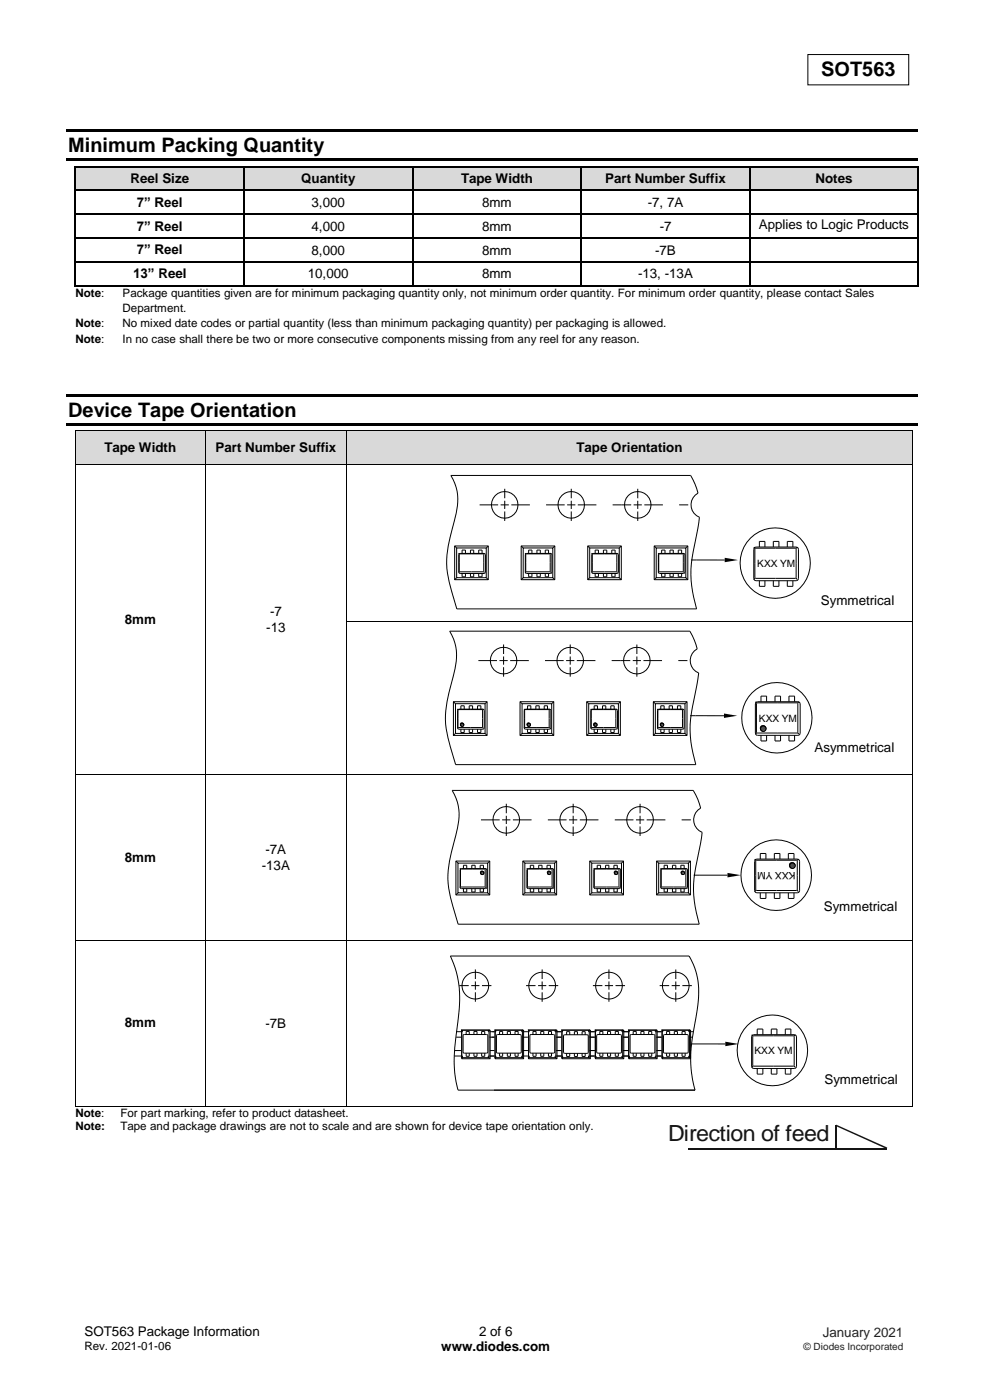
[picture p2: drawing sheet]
<svg xmlns="http://www.w3.org/2000/svg" width="210mm" height="297mm" viewBox="0 0 210 297" stroke-linecap="round" stroke-linejoin="round" font-family="sans-serif">
<path d="M171.4 11.6h21.4v6.4h-21.4z" fill="none" stroke="#000" stroke-width=".21"/>
<g fill="#000">
<path d="M14 27.5h180.6v.5h-180.6z" fill-rule="evenodd"/>
<path d="M14 33.7h180.6v.5h-180.6z" fill-rule="evenodd"/>
</g>
<g fill="#d9d9d9">
<path d="M16.1 35.5h35.6v.7h-35.6z" fill-rule="evenodd"/>
<path d="M16.1 36.2h.7v3.3h-.7z" fill-rule="evenodd"/>
<path d="M51 36.2h.7v3.3h-.7z" fill-rule="evenodd"/>
<path d="M16.1 39.5h35.6v.8h-35.6z" fill-rule="evenodd"/>
<path d="M16.8 36.2h34.2v3.3h-34.2z" fill-rule="evenodd"/>
<path d="M51.9 35.5h35.5v.7h-35.5z" fill-rule="evenodd"/>
<path d="M51.9 36.2h.6v3.3h-.6z" fill-rule="evenodd"/>
<path d="M86.8 36.2h.6v3.3h-.6z" fill-rule="evenodd"/>
<path d="M51.9 39.5h35.5v.8h-35.5z" fill-rule="evenodd"/>
<path d="M52.5 36.2h34.3v3.3h-34.3z" fill-rule="evenodd"/>
<path d="M87.6 35.5h35.6v.7h-35.6z" fill-rule="evenodd"/>
<path d="M87.6 36.2h.7v3.3h-.7z" fill-rule="evenodd"/>
<path d="M122.5 36.2h.7v3.3h-.7z" fill-rule="evenodd"/>
<path d="M87.6 39.5h35.6v.8h-35.6z" fill-rule="evenodd"/>
<path d="M88.3 36.2h34.2v3.3h-34.2z" fill-rule="evenodd"/>
<path d="M123.4 35.5h35.5v.7h-35.5z" fill-rule="evenodd"/>
<path d="M123.4 36.2h.7v3.3h-.7z" fill-rule="evenodd"/>
<path d="M158.3 36.2h.6v3.3h-.6z" fill-rule="evenodd"/>
<path d="M123.4 39.5h35.5v.8h-35.5z" fill-rule="evenodd"/>
<path d="M124.1 36.2h34.2v3.3h-34.2z" fill-rule="evenodd"/>
<path d="M159.2 35.5h35.5v.7h-35.5z" fill-rule="evenodd"/>
<path d="M159.2 36.2h.6v3.3h-.6z" fill-rule="evenodd"/>
<path d="M194.1 36.2h.6v3.3h-.6z" fill-rule="evenodd"/>
<path d="M159.2 39.5h35.5v.8h-35.5z" fill-rule="evenodd"/>
<path d="M159.8 36.2h34.3v3.3h-34.3z" fill-rule="evenodd"/>
</g>
<g fill="#000">
<path d="M15.9 35.2h.2v.3h-.2z" fill-rule="evenodd"/>
<path d="M15.9 35.2h.2v.3h-.2z" fill-rule="evenodd"/>
<path d="M51.7 35.2h.2v.3h-.2z" fill-rule="evenodd"/>
<path d="M87.4 35.2h.2v.3h-.2z" fill-rule="evenodd"/>
<path d="M123.2 35.2h.2v.3h-.2z" fill-rule="evenodd"/>
<path d="M158.9 35.2h.3v.3h-.3z" fill-rule="evenodd"/>
<path d="M194.7 35.2h.2v.3h-.2z" fill-rule="evenodd"/>
<path d="M194.7 35.2h.2v.3h-.2z" fill-rule="evenodd"/>
<path d="M15.9 40.3h.2v.2h-.2z" fill-rule="evenodd"/>
<path d="M15.9 45.3h.2v.3h-.2z" fill-rule="evenodd"/>
<path d="M15.9 50.4h.2v.2h-.2z" fill-rule="evenodd"/>
<path d="M15.9 55.4h.2v.3h-.2z" fill-rule="evenodd"/>
<path d="M51.7 40.3h.2v.2h-.2z" fill-rule="evenodd"/>
<path d="M51.7 45.3h.2v.3h-.2z" fill-rule="evenodd"/>
<path d="M51.7 50.4h.2v.2h-.2z" fill-rule="evenodd"/>
<path d="M51.7 55.4h.2v.3h-.2z" fill-rule="evenodd"/>
<path d="M87.4 40.3h.2v.2h-.2z" fill-rule="evenodd"/>
<path d="M87.4 45.3h.2v.3h-.2z" fill-rule="evenodd"/>
<path d="M87.4 50.4h.2v.2h-.2z" fill-rule="evenodd"/>
<path d="M87.4 55.4h.2v.3h-.2z" fill-rule="evenodd"/>
<path d="M123.2 40.3h.2v.2h-.2z" fill-rule="evenodd"/>
<path d="M123.2 45.3h.2v.3h-.2z" fill-rule="evenodd"/>
<path d="M123.2 50.4h.2v.2h-.2z" fill-rule="evenodd"/>
<path d="M123.2 55.4h.2v.3h-.2z" fill-rule="evenodd"/>
<path d="M158.9 40.3h.3v.2h-.3z" fill-rule="evenodd"/>
<path d="M158.9 45.3h.3v.3h-.3z" fill-rule="evenodd"/>
<path d="M158.9 50.4h.3v.2h-.3z" fill-rule="evenodd"/>
<path d="M158.9 55.4h.3v.3h-.3z" fill-rule="evenodd"/>
<path d="M194.7 40.3h.2v.2h-.2z" fill-rule="evenodd"/>
<path d="M194.7 45.3h.2v.3h-.2z" fill-rule="evenodd"/>
<path d="M194.7 50.4h.2v.2h-.2z" fill-rule="evenodd"/>
<path d="M194.7 55.4h.2v.3h-.2z" fill-rule="evenodd"/>
<path d="M15.9 60.5h.2v.2h-.2z" fill-rule="evenodd"/>
<path d="M15.9 60.5h.2v.2h-.2z" fill-rule="evenodd"/>
<path d="M51.7 60.5h.2v.2h-.2z" fill-rule="evenodd"/>
<path d="M87.4 60.5h.2v.2h-.2z" fill-rule="evenodd"/>
<path d="M123.2 60.5h.2v.2h-.2z" fill-rule="evenodd"/>
<path d="M158.9 60.5h.3v.2h-.3z" fill-rule="evenodd"/>
<path d="M194.7 60.5h.2v.2h-.2z" fill-rule="evenodd"/>
<path d="M194.7 60.5h.2v.2h-.2z" fill-rule="evenodd"/>
<path d="M14 83.6h180.6v.5h-180.6z" fill-rule="evenodd"/>
<path d="M14 89.7h180.6v.5h-180.6z" fill-rule="evenodd"/>
</g>
<g fill="none" stroke="#000" stroke-width=".25">
<path d="M16 35.5v4.8M16.1 35.4h35.6M51.8 35.5v4.8M51.9 35.4h35.5M87.5 35.5v4.8M87.6 35.4h35.6M123.3 35.5v4.8M123.4 35.4h35.5M159 35.5v4.8M159.2 35.4h35.5M194.8 35.5v4.8M16 40.5v4.8"/>
<path d="M16 45.6v4.8M16 50.6v4.8M16 55.7v4.8M16.1 40.4h35.6M16.1 45.4h35.6M16.1 50.5h35.6M16.1 55.5h35.6M51.8 40.5v4.8M51.8 45.6v4.8M51.8 50.6v4.8M51.8 55.7v4.8M51.9 40.4h35.5"/>
<path d="M51.9 45.4h35.5M51.9 50.5h35.5M51.9 55.5h35.5M87.5 40.5v4.8M87.5 45.6v4.8M87.5 50.6v4.8M87.5 55.7v4.8M87.6 40.4h35.6M87.6 45.4h35.6M87.6 50.5h35.6M87.6 55.5h35.6M123.3 40.5v4.8"/>
<path d="M123.3 45.6v4.8M123.3 50.6v4.8M123.3 55.7v4.8M123.4 40.4h35.5M123.4 45.4h35.5M123.4 50.5h35.5M123.4 55.5h35.5M159 40.5v4.8M159 45.6v4.8M159 50.6v4.8M159 55.7v4.8M159.2 40.4h35.5"/>
<path d="M159.2 45.4h35.5M159.2 50.5h35.5M159.2 55.5h35.5M194.8 40.5v4.8M194.8 45.6v4.8M194.8 50.6v4.8M194.8 55.7v4.8M16.1 60.6h35.6M51.9 60.6h35.5M87.6 60.6h35.6M123.4 60.6h35.5M159.2 60.6h35.5"/>
</g>
<g fill="#d9d9d9">
<path d="M16.1 91.5h27.3v1.9h-27.3z" fill-rule="evenodd"/>
<path d="M16.1 93.4h.7v3.2h-.7z" fill-rule="evenodd"/>
<path d="M42.8 93.4h.6v3.2h-.6z" fill-rule="evenodd"/>
<path d="M16.1 96.6h27.3v1.9h-27.3z" fill-rule="evenodd"/>
<path d="M16.8 93.4h26v3.2h-26z" fill-rule="evenodd"/>
<path d="M43.6 91.5h29.9v1.9h-29.9z" fill-rule="evenodd"/>
<path d="M43.6 93.4h.7v3.2h-.7z" fill-rule="evenodd"/>
<path d="M72.8 93.4h.7v3.2h-.7z" fill-rule="evenodd"/>
<path d="M43.6 96.6h29.9v1.9h-29.9z" fill-rule="evenodd"/>
<path d="M44.3 93.4h28.5v3.2h-28.5z" fill-rule="evenodd"/>
<path d="M73.6 91.5h119.9v1.9h-119.9z" fill-rule="evenodd"/>
<path d="M73.6 93.4h.7v3.2h-.7z" fill-rule="evenodd"/>
<path d="M192.8 93.4h.7v3.2h-.7z" fill-rule="evenodd"/>
<path d="M73.6 96.6h119.9v1.9h-119.9z" fill-rule="evenodd"/>
<path d="M74.3 93.4h118.5v3.2h-118.5z" fill-rule="evenodd"/>
</g>
<g fill="#000">
<path d="M15.9 91.3h.2v.2h-.2z" fill-rule="evenodd"/>
<path d="M15.9 91.3h.2v.2h-.2z" fill-rule="evenodd"/>
<path d="M43.4 91.3h.2v.2h-.2z" fill-rule="evenodd"/>
<path d="M73.5 91.3h.1v.2h-.1z" fill-rule="evenodd"/>
<path d="M193.5 91.3h.2v.2h-.2z" fill-rule="evenodd"/>
<path d="M193.5 91.3h.2v.2h-.2z" fill-rule="evenodd"/>
</g>
<path d="M16 91.5v7M16.1 91.4h27.3M43.5 91.5v7M43.6 91.4h29.9M73.6 91.5v7M73.6 91.4h119.9M193.6 91.5v7" fill="none" stroke="#000" stroke-width=".21"/>
<g fill="#fff">
<path d="M16.1 98.7h27.3v31.2h-27.3z" fill-rule="evenodd"/>
<path d="M16.1 129.9h.7v3.2h-.7z" fill-rule="evenodd"/>
<path d="M42.8 129.9h.6v3.2h-.6z" fill-rule="evenodd"/>
<path d="M16.1 133.1h27.3v31.1h-27.3z" fill-rule="evenodd"/>
<path d="M16.8 129.9h26v3.2h-26z" fill-rule="evenodd"/>
</g>
<g fill="#000">
<path d="M15.9 98.5h.2v.2h-.2z" fill-rule="evenodd"/>
<path d="M43.4 98.5h.2v.2h-.2z" fill-rule="evenodd"/>
<path d="M73.5 98.5h.1v.2h-.1z" fill-rule="evenodd"/>
<path d="M193.5 98.5h.2v.2h-.2z" fill-rule="evenodd"/>
<path d="M15.9 131.8h.2v.1h-.2z" fill-rule="evenodd"/>
<path d="M43.4 131.8h.2v.1h-.2z" fill-rule="evenodd"/>
<path d="M73.5 131.8h.1v.1h-.1z" fill-rule="evenodd"/>
<path d="M193.5 131.8h.2v.1h-.2z" fill-rule="evenodd"/>
</g>
<path d="M16 98.7v33.1M16.1 98.6h27.3M43.5 98.7v33.1M43.6 98.6h29.9M73.6 98.7v33.1M73.6 98.6h119.9M193.6 98.7v33.1M16 131.9v32.3M43.5 131.9v32.3M73.6 131.9v32.3M73.6 131.8h119.9M193.6 131.9v32.3" fill="none" stroke="#000" stroke-width=".21"/>
<g fill="#fff">
<path d="M16.1 164.4h27.3v15.9h-27.3z" fill-rule="evenodd"/>
<path d="M16.1 180.3h.7v3.2h-.7z" fill-rule="evenodd"/>
<path d="M42.8 180.3h.6v3.2h-.6z" fill-rule="evenodd"/>
<path d="M16.1 183.5h27.3v15.9h-27.3z" fill-rule="evenodd"/>
<path d="M16.8 180.3h26v3.2h-26z" fill-rule="evenodd"/>
</g>
<g fill="#000">
<path d="M15.9 164.2h.2v.2h-.2z" fill-rule="evenodd"/>
<path d="M43.4 164.2h.2v.2h-.2z" fill-rule="evenodd"/>
<path d="M73.5 164.2h.1v.2h-.1z" fill-rule="evenodd"/>
<path d="M193.5 164.2h.2v.2h-.2z" fill-rule="evenodd"/>
</g>
<path d="M16 164.4v35M16.1 164.3h27.3M43.5 164.4v35M43.6 164.3h29.9M73.6 164.4v35M73.6 164.3h119.9M193.6 164.4v35" fill="none" stroke="#000" stroke-width=".21"/>
<g fill="#fff">
<path d="M16.1 199.5h27.3v15.9h-27.3z" fill-rule="evenodd"/>
<path d="M16.1 215.4h.7v3.3h-.7z" fill-rule="evenodd"/>
<path d="M42.8 215.4h.6v3.3h-.6z" fill-rule="evenodd"/>
<path d="M16.1 218.7h27.3v15.9h-27.3z" fill-rule="evenodd"/>
<path d="M16.8 215.4h26v3.3h-26z" fill-rule="evenodd"/>
</g>
<g fill="#000">
<path d="M153.7 118.3l2.9 .5-2.9 .5zM97.6 153.6l.7 .1zM97.6 153.6h.7zM97.6 153.7l.6 .1zM97.6 153.7h.7zM97.6 153.5l.7 .1zM97.6 153.8h.6zM97.6 153.4l.6 .1zM97.6 153.8l.6 .1zM97.6 153.4h.6zM97.6 153.9h.5zM97.6 153.9h.6z"/>
<path d="M97.7 153.3l.5 .1zM97.7 153.9h.4zM97.7 153.3h.4zM97.8 153.3h.3zM97.8 153.9l.2 .1zM97.8 153.9h.3zM97.8 154h.1zM97.8 154h.2zM97.8 153.3h.2zM97.9 153.3h.1zM111.7 153.6h.7zM111.7 153.6l.7 .1z"/>
<path d="M111.7 153.7l.7 .1zM111.7 153.7h.7zM111.7 153.5l.7 .1zM111.7 153.8h.7zM111.7 153.4l.7 .1zM111.7 153.8l.6 .1zM111.8 153.4h.6zM111.8 153.9h.5zM111.8 153.4h.5zM111.8 153.3l.5 .1zM111.8 153.9h.4zM111.8 153.3h.5z"/>
<path d="M111.9 153.3h.4zM111.9 153.9l.2 .1zM111.9 153.9h.3zM111.9 153.3h.3zM112 153.3h.2zM112 154h.1zM112 153.3h.1zM125.8 153.6h.7zM125.8 153.6l.7 .1zM125.8 153.7l.7 .1zM125.8 153.7h.7zM125.9 153.5l.6 .1z"/>
<path d="M125.9 153.8h.6zM125.9 153.4l.6 .1zM125.9 153.8l.5 .1zM125.9 153.4h.6zM125.9 153.9h.5zM125.9 153.4h.5zM126 153.3l.4 .1zM126 153.9h.3zM126 153.9h.4zM126 153.3h.4zM126 153.9l.3 .1zM126 153.3h.3z"/>
<path d="M126.1 153.3h.2zM126.1 154h.1zM126.1 154h.2zM140 153.6l.7 .1zM140 153.6h.7zM140 153.7l.7 .1zM140 153.7h.7zM140 153.5l.7 .1zM140 153.8h.6zM140 153.8h.7zM140 153.4l.7 .1zM140 153.8l.6 .1z"/>
<path d="M140.1 153.4h.5zM140.1 153.9h.4zM140.1 153.9h.5zM140.1 153.3l.5 .1zM140.1 153.3h.4zM140.2 153.3h.3zM140.2 153.9l.2 .1zM140.2 153.9h.3zM140.2 154h.1zM140.2 154h.2zM140.2 153.3h.2zM140.3 153.3h.1z"/>
<path d="M153.6 151.4l2.8 .4-2.8 .5zM161.2 154.4l1.2 .1zM161.2 154.4h1.2zM161.2 154.3l1.2 .1zM161.2 154.5l1.1 .1zM161.2 154.5h1.2zM161.2 154.2l1.2 .1h-1.2zM161.2 154.2l1.2 .1zM161.2 154.6l1.1 .2zM161.2 154.6h1.1zM161.3 154.1l1 .1h-1.1zM161.3 154.1l1 .1z"/>
<path d="M161.3 154.8h.9zM161.3 154.8h1zM161.3 154l1 .1h-1zM161.3 154l1 .1zM161.3 154.8l.8 .1zM161.3 154h.9zM161.4 154h.8zM161.4 154.9l.6 .1zM161.4 154.9h.7zM161.4 154h.7zM161.5 153.9l.6 .1zM161.5 155h.4z"/>
<path d="M161.5 155h.5zM161.5 153.9h.5zM161.6 153.9h.4zM161.6 155h.2zM161.6 155h.3zM161.6 153.9h.3zM161.7 153.8l.2 .1zM101.8 185.1h.7zM101.8 185l.7 .1zM101.8 185.1l.7 .1zM101.8 184.9l.7 .1zM101.8 185.2h.7z"/>
<path d="M101.9 184.9h.6zM101.9 185.2l.5 .1zM101.9 185.2h.6zM101.9 184.8l.6 .1zM101.9 185.3l.5 .1zM101.9 185.3h.5zM101.9 184.8h.5zM101.9 185.4h.4zM101.9 185.4h.5zM102 184.7l.4 .1zM102 185.4h.3zM102 184.7h.3z"/>
<path d="M102.1 184.7h.2zM102.1 185.4h.1zM102.1 185.4h.2zM116 185l.7 .1zM116 185.1h.7zM116 185.1l.7 .1zM116 184.9l.7 .1zM116 185.2h.7zM116.1 184.9h.6zM116.1 185.2l.5 .1zM116.1 185.2h.6zM116.1 184.8l.6 .1z"/>
<path d="M116.1 185.3l.5 .1zM116.1 185.3h.5zM116.1 184.8h.5zM116.2 184.8h.4zM116.2 185.4h.3zM116.2 185.4h.4zM116.2 184.7l.4 .1zM116.2 184.7h.3zM116.3 184.7h.2zM116.3 185.4h.1zM116.3 185.4h.2zM130.2 185.1h.7z"/>
<path d="M130.2 185l.7 .1zM130.2 185.1l.7 .1zM130.2 184.9l.7 .1zM130.2 185.2h.6zM130.2 185.2h.7zM130.3 184.9h.6zM130.3 185.2l.5 .1zM130.3 185.2h.5zM130.3 184.8l.5 .1zM130.3 185.3l.5 .1zM130.3 185.3h.5zM130.3 184.8h.5z"/>
<path d="M130.3 185.4h.4zM130.3 185.4h.5zM130.4 184.7l.4 .1zM130.4 185.4h.3zM130.4 184.7h.3zM130.5 184.7h.2zM130.5 185.4h.1zM130.5 185.4h.2zM144.4 185.1h.7zM144.4 185l.7 .1zM144.4 185.1l.7 .1zM144.4 184.9l.7 .1z"/>
<path d="M144.4 185.2h.6zM144.4 185.2h.7zM144.4 184.9h.7zM144.4 185.2l.6 .1zM144.5 184.8l.5 .1zM144.5 185.3l.5 .1zM144.5 185.3h.5zM144.5 184.8h.5zM144.5 185.4h.4zM144.5 185.4h.5zM144.6 184.7l.4 .1zM144.6 185.4h.2z"/>
<path d="M144.6 185.4h.3zM144.6 184.7h.3zM144.6 184.7h.2zM144.7 184.7h.1zM154.3 185.2l2.9 .5-2.9 .4zM167.4 183.5l1.1 .1h-1.1zM167.4 183.5h1.2l-.1 .1zM167.4 183.4l1.2 .1zM167.4 183.6l1.1 .1zM167.4 183.6h1.1zM167.4 183.3l1.1 .1h-1.1zM167.4 183.3l1.1 .1z"/>
<path d="M167.4 183.7l1.1 .1zM167.4 183.7h1.1zM167.5 183.2l1 .1zM167.5 183.8l.9 .1zM167.5 183.8h1zM167.5 183.1l1 .1h-1zM167.5 183.1l1 .1zM167.5 183.9l.8 .1zM167.5 183.9h.9zM167.5 183.1h.9zM167.6 183l.8 .1zM167.6 184h.6z"/>
<path d="M167.6 184h.7zM167.6 183h.7zM167.7 183h.6zM167.7 184l.4 .1zM167.7 184h.5zM167.7 183h.5zM167.8 182.9l.4 .1zM167.8 184.1h.2zM167.8 184.1h.3zM167.8 182.9h.3zM167.9 182.9h.2zM153.9 221l2.8 .5-2.8 .4z"/>
<path d="M15.9 199.4h.2v.1h-.2z" fill-rule="evenodd"/>
<path d="M43.4 199.4h.2v.1h-.2z" fill-rule="evenodd"/>
<path d="M73.5 199.4h.1v.1h-.1z" fill-rule="evenodd"/>
<path d="M193.5 199.4h.2v.1h-.2z" fill-rule="evenodd"/>
<path d="M15.9 234.6h.2v.1h-.2z" fill-rule="evenodd"/>
<path d="M15.9 234.6h.2v.1h-.2z" fill-rule="evenodd"/>
<path d="M43.4 234.6h.2v.1h-.2z" fill-rule="evenodd"/>
<path d="M73.5 234.6h.1v.1h-.1z" fill-rule="evenodd"/>
<path d="M193.5 234.6h.2v.1h-.2z" fill-rule="evenodd"/>
<path d="M193.5 234.6h.2v.1h-.2z" fill-rule="evenodd"/>
</g>
<g fill="none" stroke="#000" stroke-width=".21">
<path d="M95.6 100.9h50.9l1 1.9 .6 1.8a2.83 2.83 0 0 0-1.5 2.7 2.83 2.83 0 0 0 1.8 2.4l-.8 4.9a24.9 24.9 0 0 0 .2 14.6h-50.9a35.8 35.8 0 0 1-2.1-9.6 30.7 30.7 0 0 1 1.6-9.1 11.4 11.4 0 0 0-.3-8.8zM96.5 115.8h7.1v7.2h-7.1zM96.5 115.8l.4 .5M96.9 116.3h6.3v6.3h-6.3zM97.3 117.4l.1 .1M97.4 117.5h5.5v4.1h-5.5zM97.4 117.5h5.2v3.8h-5.2zM98 117.4v-.7h.7v.7M99.8 117.4v-.7h.7v.7M101.6 117.4v-.7h.7v.7M101.7 107.1h4M102.8 117.4l-.2 .1"/>
<path d="M103.6 115.8l-.4 .5M106.2 107.1h1.7M107.1 103.7v2M107.1 106.2v1.8M107.1 108.5v2M108.5 107.1h3.9M110.6 115.8h7.1v7.2h-7.1zM110.6 115.8l.4 .5M111 116.3h6.3v6.3h-6.3zM111.4 117.4l.1 .1M111.5 117.5h5.5v4.1h-5.5zM111.5 117.5h5.2v3.8h-5.2z"/>
<path d="M112.1 117.4v-.7h.7v.7M113.9 117.4v-.7h.7v.7M115.7 117.4v-.7h.7v.7M115.8 107.1h4M116.9 117.4l-.2 .1M117.7 115.8l-.4 .5M120.3 107.1h1.8M121.2 103.7v2M121.2 106.2v1.8M121.2 108.5v2M122.6 107.1h3.9M124.7 115.8h7.1v7.2h-7.1z"/>
<path d="M124.7 115.8l.4 .5M125.1 116.3h6.3v6.3h-6.3zM125.5 117.4l.2 .1M125.6 117.5h5.5v4.1h-5.5zM125.7 117.5h5.1v3.8h-5.1zM126.3 117.4v-.7h.7v.7M128 117.4v-.7h.7v.7M129.8 117.4v-.7h.7v.7M130 107.1h3.9M131 117.4l-.2 .1M131.8 115.8l-.4 .5M134.4 107.1h1.8"/>
<path d="M135.3 103.7v2M135.3 106.2v1.8M135.3 108.5v2M136.7 107.1h3.9M138.8 115.8h7.1v7.2h-7.1zM138.8 115.8l.4 .5M139.2 116.3h6.3v6.3h-6.3zM139.6 117.4l.2 .1M139.7 117.5h5.5v4.1h-5.5zM139.8 117.5h5.1v3.8h-5.1zM140.4 117.4v-.7h.7v.7M142.1 117.4v-.7h.7v.7"/>
<path d="M143.9 117.4v-.7h.7v.7M144.1 107.1h1.9M145.1 117.4l-.2 .1M145.9 115.8l-.4 .5M146.6 118.8h7.1M159.9 116.1l.3 .2M160.1 116.1h9l.3 .4-.1 6.5-.4 .2-8.8-.1-.2-.4v-6.2zM160.2 116.3h8.7v6.4h-8.7zM161.1 116.1v-1.2h1.2v1.2M164 116.1v-1.2h1.2v1.2M167 116.1v-1.2h1.2v1.2M169.1 116.1l-.2 .2"/>
<path d="M95.4 133.9h50.9l1 1.9 .6 1.9a2.82 2.82 0 0 0-1.5 2.6 2.82 2.82 0 0 0 1.8 2.5l-.8 4.8a24.8 24.8 0 0 0 .2 14.6h-50.9a35.9 35.9 0 0 1-2.2-9.5 31.4 31.4 0 0 1 1.6-9.2 11.4 11.4 0 0 0-.2-8.7zM96.9 122.6l-.4 .4M97.4 121.3l-.1 .1M98 121.7v.7h.7v-.7M99.8 121.7v.7h.7v-.7M101.6 121.7v.7h.7v-.7M102.6 121.3l.2 .1M103.2 122.6l.4 .4M106.8 136.7v2M106.8 139.3v1.7M111 122.6l-.4 .4M111.5 121.3l-.1 .1"/>
<path d="M112.1 121.7v.7h.7v-.7M113.9 121.7v.7h.7v-.7M115.7 121.7v.7h.7v-.7M116.7 121.3l.2 .1M117.3 122.6l.4 .4M121 136.7v2M121 139.3v1.7M125.1 122.6l-.4 .4M125.7 121.3l-.2 .1M126.3 121.7v.7h.7v-.7M128 121.7v.7h.7v-.7M129.8 121.7v.7h.7v-.7"/>
<path d="M130.8 121.3l.2 .1M131.4 122.6l.4 .4M135.1 136.7v2M135.1 139.3v1.7M139.2 122.6l-.4 .4M139.8 121.3l-.2 .1M140.4 121.7v.7h.7v-.7M142.1 121.7v.7h.7v-.7M143.9 121.7v.7h.7v-.7M144.9 121.3l.2 .1M145.5 122.6l.4 .4M160.2 122.7l-.3 .2"/>
<path d="M161.1 123.2v1.2h1.2v-1.2M164 123.2v1.2h1.2v-1.2M167 123.2v1.2h1.2v-1.2M168.9 122.7l.2 .2M96.2 148.9h7.1v7.1h-7.1zM96.2 148.9l.4 .4M96.6 149.3h6.3v6.3h-6.3zM96.6 155.6l-.4 .4M97 150.4l.2 .2M97.2 150.5h5.4v4.1h-5.4zM97.2 150.6h5.1v3.7h-5.1zM97.2 154.3l-.2 .2"/>
<path d="M97.8 150.4v-.7h.7v.7M97.8 154.7v.7h.7v-.7M99.5 154.7v.7h.8v-.7M99.5 150.4v-.7h.8v.7M101.3 154.7v.7h.7v-.7M101.3 150.4v-.7h.7v.7M101.5 140.1h3.9M102.3 154.3l.2 .2M102.5 150.4l-.2 .2M102.9 155.6l.4 .4M103.3 148.9l-.4 .4M106 140.1h1.7"/>
<path d="M106.8 141.5v2.1M108.2 140.1h4M110.3 148.9h7.2v7.1h-7.2zM110.3 148.9l.5 .4M110.8 149.3h6.2v6.3h-6.2zM110.8 155.6l-.5 .4M111.2 150.4l.1 .2M111.3 150.5h5.5v4.1h-5.5zM111.3 150.6h5.2v3.7h-5.2zM111.3 154.3l-.1 .2M111.9 154.7v.7h.7v-.7M111.9 150.4v-.7h.7v.7"/>
<path d="M113.7 154.7v.7h.7v-.7M113.7 150.4v-.7h.7v.7M115.4 154.7v.7h.7v-.7M115.4 150.4v-.7h.7v.7M115.6 140.1h4M116.5 154.3l.1 .2M116.6 150.4l-.1 .2M117 155.6l.5 .4M117.5 148.9l-.5 .4M120.1 140.1h1.7M121 141.5v2.1M122.4 140.1h3.9"/>
<path d="M124.5 148.9h7.1v7.1h-7.1zM124.5 148.9l.4 .4M124.9 149.3h6.3v6.3h-6.3zM124.9 155.6l-.4 .4M125.3 150.4l.1 .2M125.4 150.5h5.5v4.1h-5.5zM125.4 150.6h5.2v3.7h-5.2zM125.4 154.3l-.1 .2M126 154.7v.7h.8v-.7M126 150.4v-.7h.8v.7M127.8 154.7v.7h.7v-.7M127.8 150.4v-.7h.7v.7"/>
<path d="M129.6 154.7v.7h.7v-.7M129.6 150.4v-.7h.7v.7M129.8 140.1h3.9M130.6 154.3l.2 .2M130.8 150.4l-.2 .2M131.2 155.6l.4 .4M131.6 148.9l-.4 .4M134.2 140.1h1.8M135.1 141.5v2.1M136.5 140.1h3.9M138.6 148.9h7.1v7.1h-7.1zM138.6 148.9l.4 .4"/>
<path d="M139 149.3h6.3v6.3h-6.3zM139 155.6l-.4 .4M139.4 150.4l.2 .2M139.6 150.5h5.5v4.1h-5.5zM139.6 154.3l-.2 .2M140.2 154.7v.7h.7v-.7M140.2 150.4v-.7h.7v.7M141.9 154.7v.7h.7v-.7M141.9 150.4v-.7h.7v.7M143.7 154.7v.7h.7v-.7M143.7 150.4v-.7h.7v.7M143.9 140.1h1.9"/>
<path d="M144.7 150.5l-5.1 .1v3.7h5.1M144.7 150.5v3.8M144.8 154.3l.1 .2M144.9 150.4l-.1 .2M145.3 155.6l.4 .4M145.7 148.9l-.4 .4M146.4 151.8h7.2M160.3 148.9l.2 .2M160.5 148.9h9l.2 .5v6.4l-.4 .2h-8.8l-.3-.5v-6.1zM160.5 149.1h8.7v6.4h-8.7zM160.5 155.5l-.2 .2M161.4 148.9v-1.2h1.2v1.2"/>
<path d="M161.4 156v1.2h1.2v-1.2M164.4 148.9v-1.2h1.2v1.2M164.4 156v1.2h1.2v-1.2M167.4 148.9v-1.2h1.2v1.2M167.4 156v1.2h1.2v-1.2M169.2 155.5l.3 .2M169.5 148.9l-.3 .2M95.9 167.7h51.2a12.8 12.8 0 0 1 1.5 3.7 2.83 2.83 0 0 0-1.5 2.7 2.83 2.83 0 0 0 1.9 2.5l-.9 4.8a24.8 24.8 0 0 0 .2 14.7h-51.1a36 36 0 0 1-2.2-9.6 31.3 31.3 0 0 1 1.7-9.2 11.5 11.5 0 0 0 0-7.9zM102 173.9h4M106.5 173.9h1.8M107.4 170.5v2M107.4 173.1v1.7"/>
<path d="M107.4 175.3v2.1M108.8 173.9h4M116.2 173.9h4M120.7 173.9h1.8M121.6 170.5v2M121.6 173.1v1.7M121.6 175.3v2.1M123 173.9h4M130.4 173.9h4M134.9 173.9h1.8M135.8 170.5v2M135.8 173.1v1.7"/>
<path d="M135.8 175.3v2.1M137.2 173.9h4M144.6 173.9h2M16 199.5v35.1M16.1 199.5h27.3M43.5 199.5v35.1M43.6 199.5h29.9M73.6 199.5v35.1M73.6 199.5h119.9M96.7 182.7h7.2v7.2h-7.2zM96.7 182.7l.5 .4M97.2 183.1h6.3v6.3h-6.3z"/>
<path d="M97.2 189.4l-.5 .5M97.5 184.2l.2 .2M97.7 184.4h5.5v4h-5.5zM97.7 184.4h5.2v3.8h-5.2zM97.7 188.2l-.2 .1M98.3 184.3v-.7h.7v.7M98.3 188.5v.7h.7v-.7M100.1 188.5v.7h.7v-.7M100.1 184.3v-.7h.7v.7M101.9 188.5v.7h.7v-.7M101.9 184.3v-.7h.7v.7M102.9 188.2l.2 .1"/>
<path d="M103.1 184.2l-.2 .2M103.5 189.4l.4 .5M103.9 182.7l-.4 .4M110.9 182.7h7.2v7.2h-7.2zM110.9 182.7l.4 .4M111.3 183.1h6.4v6.3h-6.4zM111.3 189.4l-.4 .5M111.7 184.2l.2 .2M111.9 184.4h5.5v4h-5.5zM111.9 184.4v3.8h5.2v-3.8M111.9 184.4h5.2M111.9 188.2l-.2 .1"/>
<path d="M112.5 188.5v.7h.7v-.7M112.5 184.3v-.7h.7v.7M114.3 188.5v.7h.7v-.7M114.3 184.3v-.7h.7v.7M116 188.5v.7h.8v-.7M116 184.3v-.7h.8v.7M117.1 188.2l.2 .1M117.3 184.2l-.2 .2M117.7 189.4l.4 .5M118.1 182.7l-.4 .4M125.1 182.7h7.2v7.2h-7.2zM125.1 182.7l.4 .4"/>
<path d="M125.5 183.1h6.3v6.3h-6.3zM125.5 189.4l-.4 .5M125.9 184.2l.2 .2M126.1 184.4v3.8h5.1M126.1 184.4h5.2l-.1 3.8M126.1 184.4h5.5v4h-5.5zM126.1 188.2l-.2 .1M126.7 188.5v.7h.7v-.7M126.7 184.3v-.7h.7v.7M128.5 188.5v.7h.7v-.7M128.5 184.3v-.7h.7v.7M130.2 188.5v.7h.7v-.7"/>
<path d="M130.2 184.3v-.7h.7v.7M131.3 188.2l.1 .1M131.4 184.2l-.1 .2M131.8 189.4l.5 .5M132.3 182.7l-.5 .4M139.3 182.7h7.2v7.2h-7.2zM139.3 182.7l.4 .4M139.7 183.1h6.3v6.3h-6.3zM139.7 189.4l-.4 .5M140.1 184.2l.2 .2M140.3 184.4h5.5v4h-5.5zM140.3 184.4v3.8h5.2v-3.8"/>
<path d="M140.3 184.4h5.2M140.3 188.2l-.2 .1M140.9 188.5v.7h.7v-.7M140.9 184.3v-.7h.7v.7M142.7 184.3v-.7h.7v.7M142.7 188.5v.7h.7v-.7M144.4 184.3v-.7h.7v.7M144.4 188.5v.7h.7v-.7M145.5 188.2l.1 .1M145.6 184.2l-.1 .2M146 189.4l.5 .5M146.5 182.7l-.5 .4"/>
<path d="M147.1 185.7h7.2M160.1 182.3l.3 .2M160.3 182.3h9.1l.2 .4v6.5l-.5 .2h-8.8l-.2-.5v-6.2zM160.4 182.5h8.7v6.4h-8.7zM160.4 188.9l-.3 .2M161.3 182.3v-1.2h1.2v1.2M161.3 189.4v1.2h1.2v-1.2M164.3 182.3v-1.2h1.1v1.2M164.3 189.4v1.2h1.1v-1.2M167.2 182.3v-1.2h1.2v1.2M167.2 189.4v1.2h1.2v-1.2M169.1 188.9l.3 .2"/>
<path d="M169.4 182.3l-.3 .2M193.6 199.5v35.1M95.5 202.8h50.7a16.5 16.5 0 0 1 1.6 12.2l-.7 3.6a26 26 0 0 0 .3 12.7h-50.2a25.7 25.7 0 0 1-.5-10.9l.4-3.6a22.7 22.7 0 0 0-1.6-14zM96.8 218.9h1M97.4 209.1h2M97.8 218.4l.1 .1M97.9 218.5h5.8v5.9h-5.8zM98 218.6h6v6h-6zM98.1 218.5v.4h-.2M98.3 219.6l5.1-.1v3.8l-5.1 .1zM98.9 219.5v-.7h.6v.7M100 209.1h1.7"/>
<path d="M100.5 219.5v-.7h.7v.7M100.8 205.7v2M100.8 208.2v1.8M100.8 210.5v2M102.2 219.5v-.7h.6v.7M102.2 209.1h2.1M103.6 218.5v.4h.1M103.8 218.9h1.1M103.8 218.4l-.1 .1M104.9 218.4l.1 .1M105 218.5h5.8v5.9h-5.8zM105 218.6h6.1v6h-6.1z"/>
<path d="M105.2 218.5v.4h-.2M105.4 219.6l5.1-.1 .1 .2-.1 3.6-5.1 .1zM106 219.5v-.7h.6v.7M107.6 219.5v-.7h.7v.7M109.3 219.5v-.7h.6v.7M110.7 218.5v.4h.1M110.9 218.9h1.1M110.9 218.4l-.1 .1M111.6 209.1h2M112 218.4l.1 .1M112.1 218.5h5.8v5.9h-5.8zM112.1 218.6h6.1v6h-6.1z"/>
<path d="M112.3 218.5v.4h-.2M112.5 219.6l5-.1 .2 .2-.1 3.6-5.1 .1zM113.1 219.5v-.7h.6v.7M114.1 209.1h1.8M114.7 219.5v-.7h.7v.7M115 205.7v2M115 208.2v1.8M115 210.5v2M116.3 219.5v-.7h.7v.7M116.4 209.1h2M117.8 218.5v.4h.1M118 218.9h1.1"/>
<path d="M118 218.4l-.1 .1M119.1 218.4l.1 .1M119.2 218.5h5.8v5.9h-5.8zM119.2 218.6h6v6h-6zM119.3 218.5v.4h-.1M119.6 219.6h5.1v3.8h-5zM120.2 219.5v-.6h.7v.6M121.8 219.5v-.6h.7v.6M123.5 219.5v-.6h.6v.6M124.8 218.5v.4h.2M125.1 218.9h1.1M125.1 218.4l-.1 .1"/>
<path d="M125.8 209.1h2M126.2 218.4l.1 .1M126.3 218.5h5.8v5.9h-5.8zM126.3 218.6h6v6h-6zM126.4 218.5v.4h-.1M126.7 219.5h5l.1 3.8-5.1 .1-.1-.2v-3.5zM127.2 219.5v-.7h.7v.7M128.3 209.1h1.8M128.9 219.5v-.7h.6v.7M129.2 205.7v2M129.2 208.2v1.8M129.2 210.5v2"/>
<path d="M130.5 219.5v-.7h.7v.7M130.6 209.1h2M131.9 218.5v.4h.2M132.2 218.9h1.1M132.2 218.4l-.1 .1M133.3 218.4l.1 .1M133.4 218.5h5.8v5.9h-5.8zM133.4 218.6h6v6h-6zM133.5 218.5v.4h-.1M133.8 219.5h5l.1 3.8-5.1 .1zM134.3 219.5v-.7h.7v.7M136 219.5v-.7h.6v.7"/>
<path d="M137.6 219.5v-.7h.7v.7M139 218.5v.4h.2M139.3 218.9h1M139.3 218.4l-.1 .1M139.9 209.1h2.1M140.3 218.4l.1 .1M140.4 218.5h5.9v5.9h-5.9zM140.5 218.6h6v6h-6zM140.6 218.5v.4h-.2M140.9 219.5h5l.1 3.8-5.1 .1zM141.4 219.5v-.7h.7v.7M142.5 209.1h1.7"/>
<path d="M143 219.5v-.7h.7v.7M143.4 205.7v2M143.4 208.2v1.8M143.4 210.5v2M144.7 219.5v-.7h.6v.7M144.8 209.1h2M146.1 218.5v.4h.2M146.4 218.9h.7M146.4 218.4l-.1 .1M159.5 219.5l.2 .3M159.7 219.6h9l.3 .4-.1 6.4-.4 .3-8.8-.1-.3-.4v-6.2zM159.7 219.8h8.7v6.3h-8.7z"/>
<path d="M160.6 219.5v-1.2h1.2v1.2M163.6 219.5v-1.2h1.2v1.2M166.6 219.5v-1.2h1.2v1.2M168.7 219.5l-.3 .3M16.1 234.6h27.3M43.6 234.6h29.9M73.6 234.6h119.9M96.4 224h1.4M96.4 222.9h1.4M96.8 220h1M97.9 224h.2v.4M97.9 224.4l-.1 .1"/>
<path d="M98.9 223.4v.7h.6v-.7M100.5 223.4v.7h.7v-.7M102.2 223.4v.7h.6v-.7M103.7 224h-.1v.4M103.7 224.4l.1 .1M103.8 224h1.1M103.8 220h1.1M103.9 222.9h1M105 224h.2v.4M105 224.4l-.1 .1M106 223.4v.7h.6v-.7M107.6 223.4v.7h.7v-.7"/>
<path d="M109.3 223.4v.7h.6v-.7M110.8 224h-.1v.4M110.8 224.4l.1 .1M110.9 224h1.1M110.9 222.9h1.1M110.9 220h1.1M112.1 224h.2v.4M112.1 224.4l-.1 .1M113.1 223.4v.7h.6v-.7M114.7 223.4v.7h.7v-.7M116.3 223.4v.7h.7v-.7M117.9 224h-.1v.4"/>
<path d="M117.9 224.4l.1 .1M118 224h1.1M118 222.9h1.1M118 220h1.1M119.2 224h.1v.4M119.2 224.4l-.1 .1M120.2 223.5v.6h.7v-.6M121.8 223.5v.6h.7v-.6M123.5 223.5v.6h.6v-.6M125 224h-.2v.4M125 224.4l.1 .1M125.1 224h1.1"/>
<path d="M125.1 222.9h1.1M125.1 220h1.1M126.3 224h.1v.4M126.3 224.4l-.1 .1M127.2 223.4v.7h.7v-.7M128.9 223.4v.7h.6v-.7M130.5 223.4v.7h.7v-.7M132.1 224h-.2v.4M132.1 224.4l.1 .1M132.2 224h1.1M132.2 222.9h1.1M132.2 220h1.1"/>
<path d="M133.4 224h.1v.4M133.4 224.4l-.1 .1M134.3 223.4v.7h.7v-.7M136 223.4v.7h.6v-.7M137.6 223.4v.7h.7v-.7M139.2 224h-.2v.4M139.2 224.4l.1 .1M139.3 224h1M139.3 222.9h1M139.3 220h1M140.4 224h.2v.4M140.4 224.4l-.1 .1"/>
<path d="M141.4 223.4v.7h.7v-.7M143 223.4v.7h.7v-.7M144.7 223.4v.7h.6v-.7M146.3 224h-.2v.4M146.3 224.4l.1 .1M146.4 224h.1M146.4 222.9h.2M146.4 220h.5M146.7 221.5h7.2M159.7 226.1l-.2 .3M160.6 226.7v1.2h1.2v-1.2M163.6 226.7v1.2h1.2v-1.2"/>
<path d="M166.6 226.7v1.2h1.2v-1.2M168.4 226.1l.3 .3"/>
<circle cx="107.1" cy="107.1" r="2.82"/>
<circle cx="121.2" cy="107.1" r="2.81"/>
<circle cx="135.3" cy="107.1" r="2.82"/>
<circle cx="164.4" cy="119.5" r="7.5"/>
<circle cx="98" cy="153.8" r=".35"/>
<circle cx="106.8" cy="140.1" r="2.82"/>
<circle cx="112.2" cy="153.8" r=".35"/>
<circle cx="121" cy="140.1" r="2.82"/>
<circle cx="126.3" cy="153.8" r=".35"/>
<circle cx="135.1" cy="140.1" r="2.82"/>
<circle cx="140.5" cy="153.8" r=".36"/>
<circle cx="140.5" cy="153.8" r=".35"/>
<circle cx="161.9" cy="154.6" r=".6"/>
<circle cx="161.9" cy="154.6" r=".59"/>
<circle cx="164.8" cy="152.3" r="7.5"/>
<circle cx="107.4" cy="173.9" r="2.83"/>
<circle cx="121.6" cy="173.9" r="2.83"/>
<circle cx="135.8" cy="173.9" r="2.83"/>
<circle cx="102.3" cy="185.2" r=".36"/>
<circle cx="116.5" cy="185.2" r=".36"/>
<circle cx="116.5" cy="185.2" r=".35"/>
<circle cx="130.7" cy="185.2" r=".36"/>
<circle cx="130.7" cy="185.2" r=".35"/>
<circle cx="144.9" cy="185.2" r=".36"/>
<circle cx="164.7" cy="185.7" r="7.5"/>
<circle cx="168.1" cy="183.6" r=".6"/>
<circle cx="168.1" cy="183.6" r=".59"/>
<circle cx="100.8" cy="209.1" r="2.84"/>
<circle cx="115" cy="209.1" r="2.83"/>
<circle cx="129.2" cy="209.1" r="2.83"/>
<circle cx="143.3" cy="209.1" r="2.83"/>
<circle cx="163.8" cy="222.8" r="7.5"/>
</g>
<path d="M146 243.7h42.2" fill="none" stroke="#131516" stroke-width=".29"/>
<path d="M177.4 238.6l10.8 4.9-.1 .3-10.8-4.9z" fill="#131516"/>
<path d="M177.4 238.7v5.1" fill="none" stroke="#131516" stroke-width=".29"/>
<g fill="#fff">
<path d="M173 124.5h18.7v5.5h-18.7z" fill-rule="evenodd"/>
<path d="M171.6 155.7h20.3v5.5h-20.3z" fill-rule="evenodd"/>
<path d="M173.7 226.1h18.7v5.5h-18.7z" fill-rule="evenodd"/>
<path d="M173.6 189.5h18.8v5.5h-18.8z" fill-rule="evenodd"/>
</g>
<text font-size="4.7" fill="#131516" x="141.7" y="242.1">Direction of feed</text>
<g font-size="4.2">
<text x="174.2" y="16.1">SOT563</text>
<text x="14.5" y="32.3">Minimum Packing Quantity</text>
<text x="14.5" y="88.4">Device Tape Orientation</text>
</g>
<g font-size="2.8">
<text x="27.7" y="38.8">Reel Size</text>
<text x="63.9" y="38.8">Quantity</text>
<text x="97.8" y="38.8">Tape Width</text>
<text x="128.4" y="38.8">Part Number Suffix</text>
<text x="173" y="38.8">Notes</text>
<text x="29" y="43.9">7” Reel</text>
<text x="66.1" y="43.9">3,000</text>
<text x="102.3" y="43.9">8mm</text>
<text x="137.4" y="43.9">-7, 7A</text>
<text x="29" y="48.9">7” Reel</text>
<text x="29" y="54">7” Reel</text>
<text x="66.1" y="48.9">4,000</text>
<text x="102.3" y="48.9">8mm</text>
<text x="139.9" y="48.9">-7</text>
<text x="161" y="48.6">Applies to Logic Products</text>
<text x="28.2" y="59">13” Reel</text>
<text x="65.3" y="59.1">10,000</text>
<text x="66.1" y="54">8,000</text>
<text x="102.3" y="54">8mm</text>
<text x="102.3" y="59.1">8mm</text>
<text x="135.4" y="59.1">-13, -13A</text>
<text x="139" y="54">-7B</text>
<text x="22.1" y="95.9">Tape Width</text>
<text x="45.7" y="95.9">Part Number Suffix</text>
<text x="122.3" y="95.9">Tape Orientation</text>
<text x="57.3" y="130.8">-7</text>
<text x="174.2" y="128.3">Symmetrical</text>
<text x="26.5" y="132.4">8mm</text>
<text x="56.5" y="134">-13</text>
<text x="172.8" y="159.5">Asymmetrical</text>
<text x="26.5" y="182.8">8mm</text>
<text x="55.5" y="184.5">-13A</text>
<text x="56.3" y="181.2">-7A</text>
<text x="174.8" y="193.2">Symmetrical</text>
<text x="26.5" y="218">8mm</text>
<text x="56.3" y="218">-7B</text>
<text x="174.9" y="229.9">Symmetrical</text>
<text x="17.9" y="283.4">SOT563 Package Information</text>
<text x="93.6" y="286.6">www.diodes.com</text>
<text x="101.6" y="283.4">2 of 6</text>
</g>
<text font-size="2.8" fill="#231f20" x="174.5" y="283.7">January 2021</text>
<g font-size="2.5">
<text x="16" y="63">Note:</text>
<text x="26" y="63">Package quantities given are for minimum packaging quantity only, not minimum order quantity. For minimum order quantity, please contact Sales</text>
<text x="16" y="69.5">Note:</text>
<text x="26" y="66.3">Department.</text>
<text x="26" y="69.5">No mixed date codes or partial quantity (less than minimum packaging quantity) per packaging is allowed.</text>
<text x="16" y="72.8">Note:</text>
<text x="26" y="72.8">In no case shall there be two or more consecutive components missing from any reel for any reason.</text>
<text x="16" y="237">Note:</text>
<text x="16" y="239.8">Note:</text>
<text x="25.5" y="237">For part marking, refer to product datasheet.</text>
<text x="25.5" y="239.8">Tape and package drawings are not to scale and are shown for device tape orientation only.</text>
<text x="17.9" y="286.3">Rev. 2021-01-06</text>
</g>
<g font-size="2.1">
<text x="160.7" y="120.3">KXX YM</text>
<text x="161" y="153.1">KXX YM</text>
<text x="168.7" y="185" transform="rotate(180 168.7 185)">KXX YM</text>
<text x="160.1" y="223.7">KXX YM</text>
</g>
<text font-size="2.1" fill="#231f20" x="170.4" y="286.3">© Diodes Incorporated</text>
</svg>
